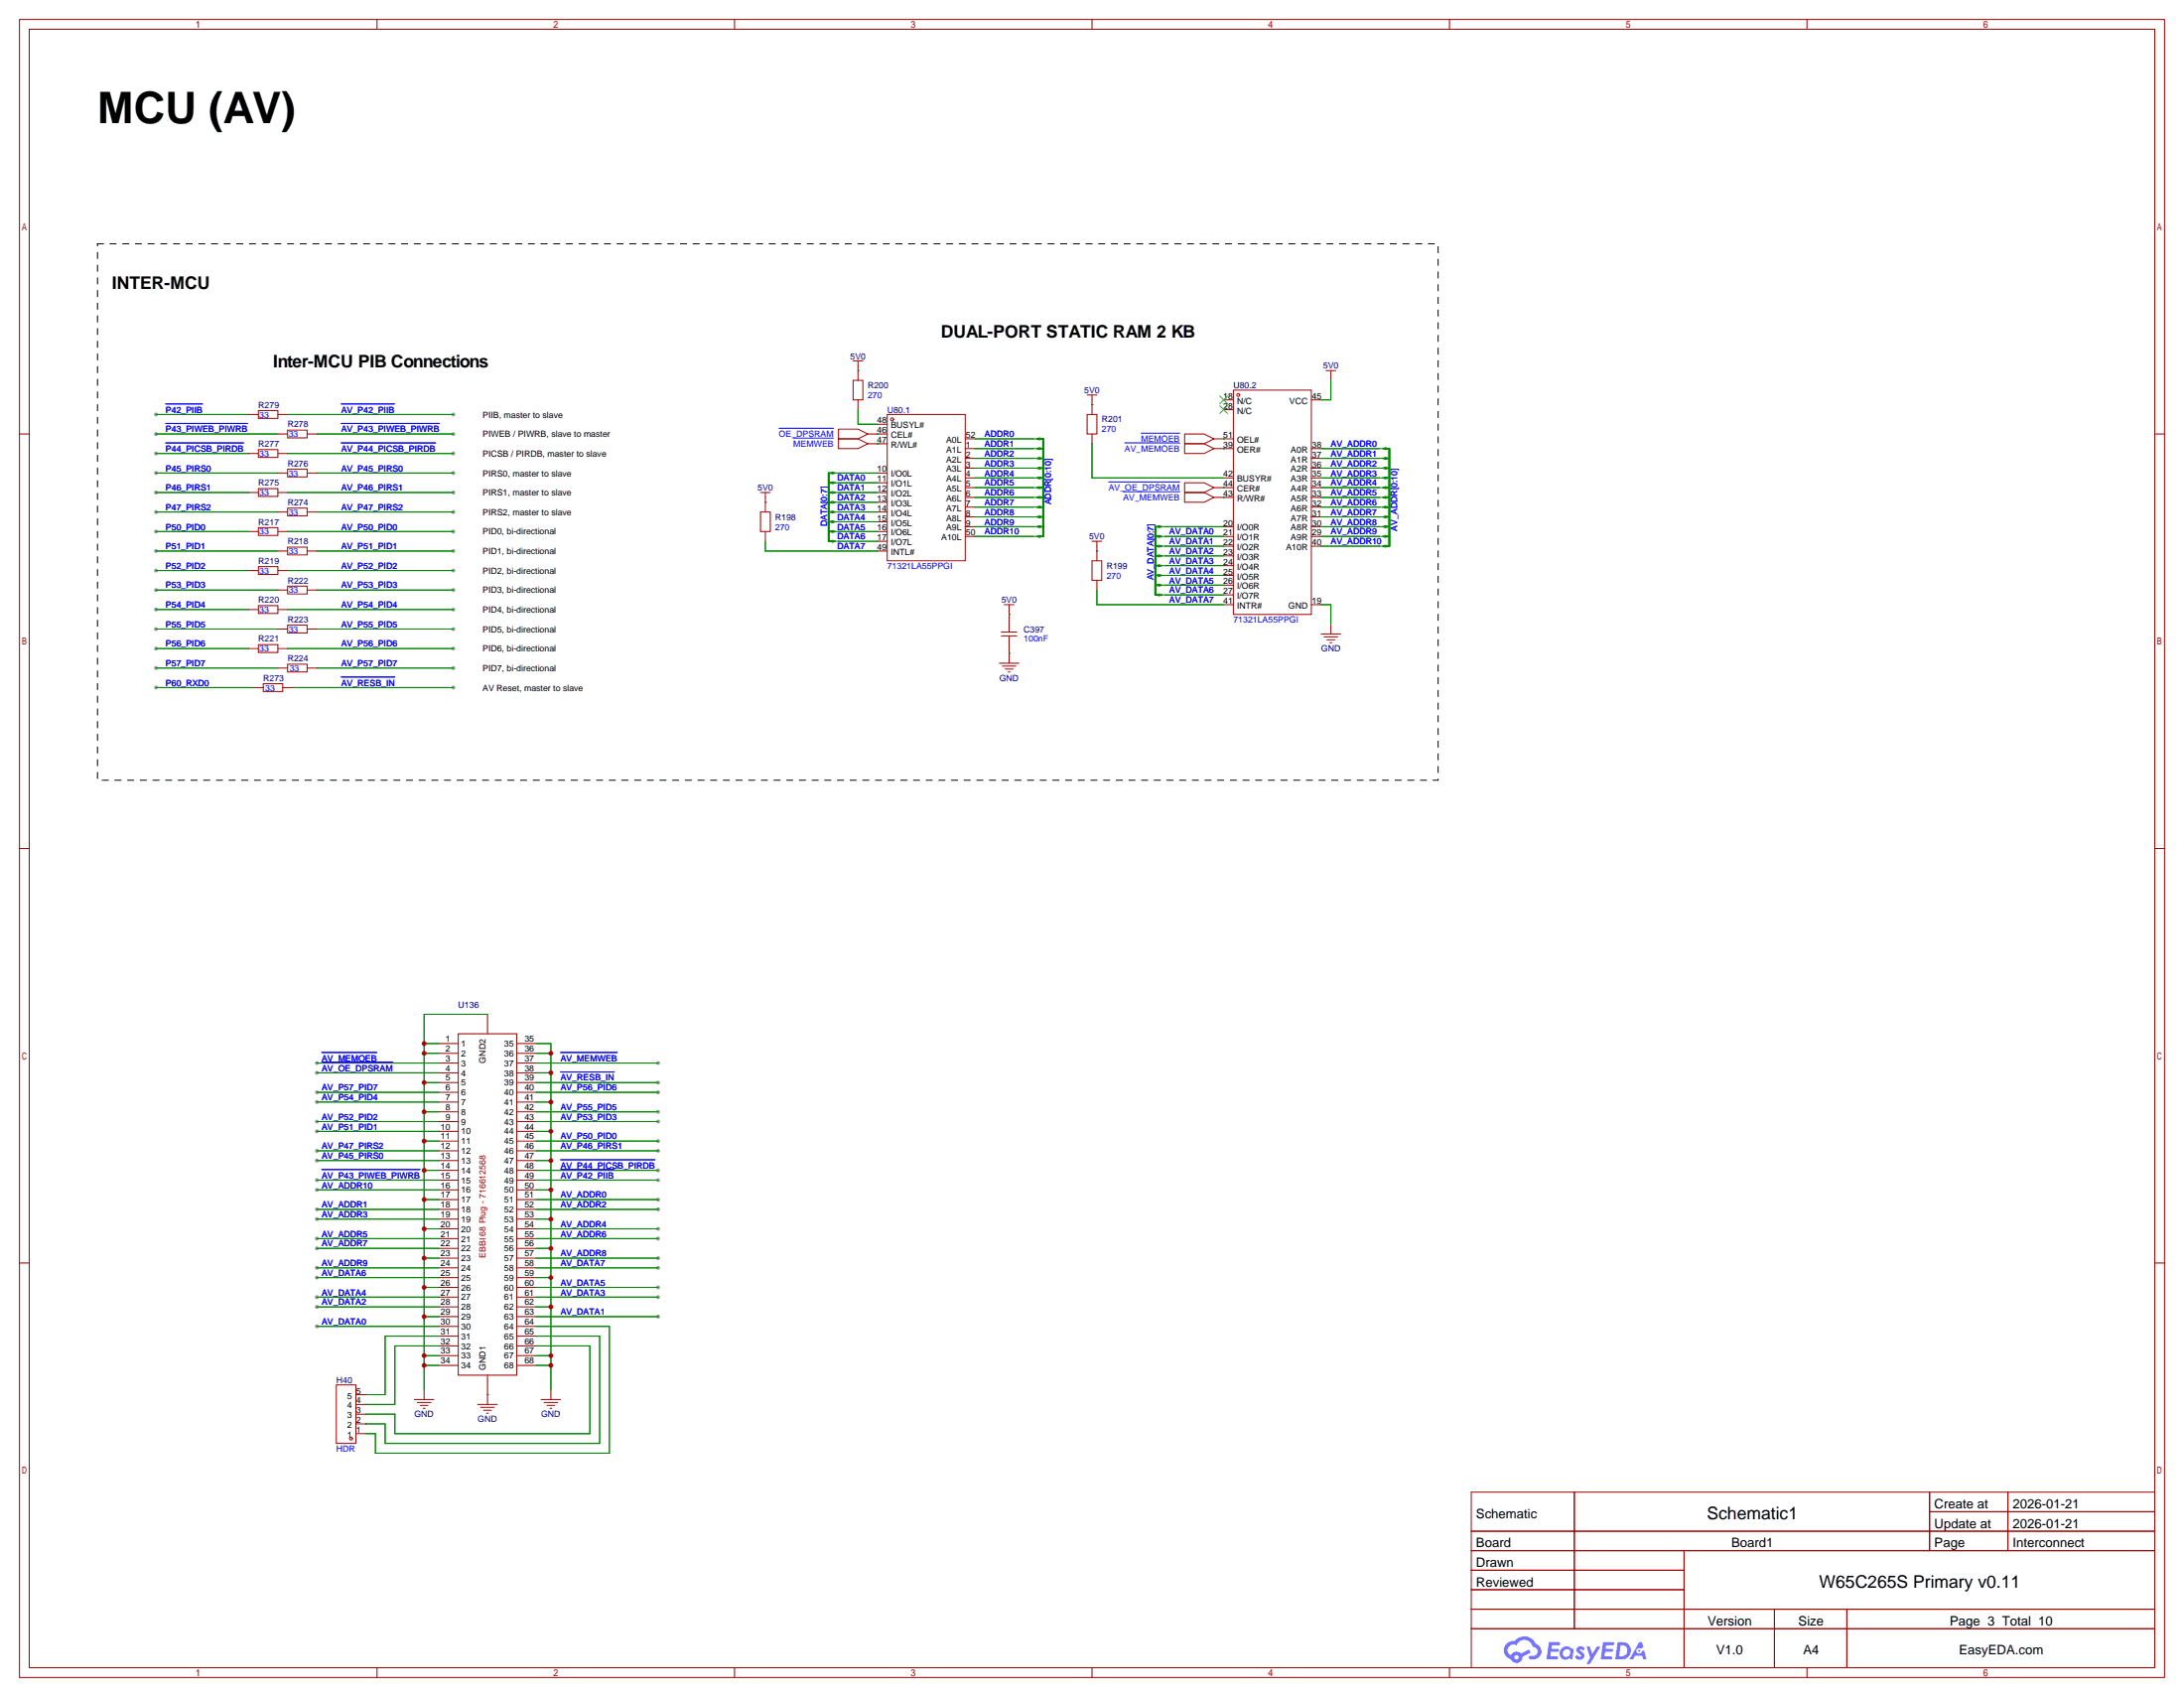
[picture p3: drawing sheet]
<svg xmlns="http://www.w3.org/2000/svg" width="569mm" height="442mm" viewBox="0 0 569 442" stroke-linecap="round" stroke-linejoin="round" font-family="sans-serif">
<g fill="#999">
<circle cx="40.6" cy="113" r=".51"/>
<circle cx="118.1" cy="113" r=".51"/>
<circle cx="118.1" cy="118.1" r=".51"/>
<circle cx="40.6" cy="123.2" r=".51"/>
<circle cx="118.1" cy="123.2" r=".51"/>
<circle cx="118.1" cy="128.3" r=".51"/>
<circle cx="40.6" cy="133.4" r=".51"/>
<circle cx="118.1" cy="133.4" r=".51"/>
<circle cx="118.1" cy="138.4" r=".51"/>
<circle cx="118.1" cy="143.5" r=".51"/>
<circle cx="118.1" cy="148.6" r=".51"/>
<circle cx="118.1" cy="153.7" r=".51"/>
<circle cx="118.1" cy="158.8" r=".51"/>
<circle cx="118.1" cy="163.8" r=".51"/>
<circle cx="118.1" cy="168.9" r=".51"/>
<circle cx="118.1" cy="174" r=".51"/>
<circle cx="40.6" cy="138.4" r=".51"/>
<circle cx="40.6" cy="143.5" r=".51"/>
<circle cx="40.6" cy="148.6" r=".51"/>
<circle cx="40.6" cy="153.7" r=".51"/>
<circle cx="40.6" cy="158.8" r=".51"/>
<circle cx="40.6" cy="163.8" r=".51"/>
<circle cx="40.6" cy="168.9" r=".51"/>
<circle cx="40.6" cy="174" r=".51"/>
<circle cx="40.6" cy="128.3" r=".51"/>
<circle cx="40.6" cy="118.1" r=".51"/>
<circle cx="118.1" cy="108" r=".51"/>
<circle cx="40.6" cy="108" r=".51"/>
<circle cx="118.1" cy="179.1" r=".51"/>
<circle cx="40.6" cy="179.1" r=".51"/>
<circle cx="82.5" cy="276.9" r=".51"/>
<circle cx="82.5" cy="330.2" r=".51"/>
<circle cx="171.4" cy="327.7" r=".51"/>
<circle cx="82.5" cy="325.1" r=".51"/>
<circle cx="171.4" cy="322.6" r=".51"/>
<circle cx="82.5" cy="322.6" r=".51"/>
<circle cx="171.4" cy="320" r=".51"/>
<circle cx="82.5" cy="317.5" r=".51"/>
<circle cx="171.4" cy="315" r=".51"/>
<circle cx="82.5" cy="315" r=".51"/>
<circle cx="171.4" cy="312.4" r=".51"/>
<circle cx="82.5" cy="309.9" r=".51"/>
<circle cx="82.5" cy="345.4" r=".51"/>
<circle cx="171.4" cy="342.9" r=".51"/>
<circle cx="82.5" cy="340.4" r=".51"/>
<circle cx="171.4" cy="337.8" r=".51"/>
<circle cx="82.5" cy="337.8" r=".51"/>
<circle cx="171.4" cy="335.3" r=".51"/>
<circle cx="82.5" cy="332.7" r=".51"/>
<circle cx="171.4" cy="330.2" r=".51"/>
<circle cx="171.4" cy="276.9" r=".51"/>
<circle cx="82.5" cy="279.4" r=".51"/>
<circle cx="171.4" cy="281.9" r=".51"/>
<circle cx="82.5" cy="284.5" r=".51"/>
<circle cx="171.4" cy="284.5" r=".51"/>
<circle cx="82.5" cy="287" r=".51"/>
<circle cx="171.4" cy="289.6" r=".51"/>
<circle cx="82.5" cy="292.1" r=".51"/>
<circle cx="171.4" cy="292.1" r=".51"/>
<circle cx="82.5" cy="294.6" r=".51"/>
<circle cx="171.4" cy="297.2" r=".51"/>
<circle cx="82.5" cy="299.7" r=".51"/>
<circle cx="171.4" cy="299.7" r=".51"/>
<circle cx="82.5" cy="302.3" r=".51"/>
<circle cx="171.4" cy="304.8" r=".51"/>
<circle cx="82.5" cy="307.3" r=".51"/>
<circle cx="171.4" cy="307.3" r=".51"/>
</g>
<g fill="none" stroke="#a10000" stroke-width=".26">
<path d="M5.1 5.1h558.8v431.8h-558.8zM7.6 7.6h553.7v426.7h-553.7zM98.2 5.1v2.5M191.3 5.1v2.5M284.5 5.1v2.5M377.6 5.1v2.5M470.7 5.1v2.5M5.1 113h2.5M561.3 113h2.6M5.1 221h2.5M561.3 221h2.6M5.1 328.9h2.5"/>
<path d="M561.3 328.9h2.6M383.3 388.6h178v45.7h-178zM383.3 398.8h178M410.1 388.6v35.6M502.7 388.6v15.3M502.7 393.7h58.6M523.1 388.6v15.3M383.3 403.9h178M383.3 408.9h55.4M383.3 419.1h178M383.3 414h55.4M438.7 403.9v30.4"/>
<path d="M462.3 419.1v15.2M481.1 419.1v15.2M98.2 434.3v2.6M191.3 434.3v2.6M284.5 434.3v2.6M377.6 434.3v2.6M383.3 424.2h178M470.7 434.3v2.6"/>
</g>
<g fill="#5487ff">
<path d="M411 429a1.3 1.3 0 0 1 1.9 .3l-.4 .6a.47 .47 0 0 0-.4-.4 .47 .47 0 0 0-.5 .3l.1 .1a1.28 1.28 0 0 1 .7 2 1.53 1.53 0 0 1-2.1-.3l.5-.6 .8 .5a.31 .31 0 0 0 .3-.3 .31 .31 0 0 0-.3-.3 1.12 1.12 0 0 1-.6-1.9z"/>
<path d="M413.3 428.8h.8l.7 2 1.2-2h.9l-2.7 4.6h-.9l1-1.7z"/>
<path d="M403.5 427.7h2.3a.46 .46 0 0 1 .5 .1 .46 .46 0 0 1 .1 .5l-.4 .2h-1.7l-.1 .9h1.6l.3 .2a.4 .4 0 0 1-.4 .6h-1.7l-.1 1.2h1.6a.39 .39 0 0 1 .4 .4 .39 .39 0 0 1-.4 .4h-2.6z"/>
<path d="M417.6 427.7h2.5a.4 .4 0 0 1 .5 .4 .4 .4 0 0 1-.4 .4h-1.8l-.1 .9h1.6l.3 .2a.4 .4 0 0 1-.4 .6h-1.6l-.2 1.2h1.6a.39 .39 0 0 1 .4 .4 .39 .39 0 0 1-.4 .4h-2.6z"/>
<path d="M427 427.7h.8l.3 1.3-.6 .4a.75 .75 0 0 0-1.1 .3 .75 .75 0 0 0 .4 1 .75 .75 0 0 0 1-.7l.5-.2 .6 2.3h-.8l-.3-.9h-1.8l-.5 .9h-1z"/>
<path d="M421.4 427.7l-.6 4.5h1.4a2.27 2.27 0 0 0 2.7-2.3 2.27 2.27 0 0 0-2.7-2.2zM422.2 428.5a1.5 1.5 0 0 1 1.8 1.5 1.5 1.5 0 0 1-1.9 1.4h-.3z"/>
<path d="M406.8 429.3a1.6 1.6 0 0 0-.3 2.3 1.6 1.6 0 0 0 2.3 .2l.8 .4 .3-2.5-.1-.3h-.5a1.58 1.58 0 0 0-2.5-.1zM407.4 429.8a.99 .99 0 0 1 1.7 .6 .99 .99 0 0 1-1.4 1.1 .98 .98 0 0 1-.3-1.7z"/>
<path d="M392.5 428.1a2.37 2.37 0 0 0 1.1 4 1.54 1.54 0 0 0 1.8 1 1.54 1.54 0 0 0 1.2-1.6l2.2-1.1-.5-.8-2.1 1a1.57 1.57 0 0 0-2.6 .5 1.5 1.5 0 0 1-.7-2.1 1.5 1.5 0 0 1 2.2-.5 2.27 2.27 0 0 1 2.3-1.4 2.27 2.27 0 0 1 2 1.8 1.16 1.16 0 0 1 1.2 1.1 1.16 1.16 0 0 1-1.1 1.2h-.7a.47 .47 0 0 0-.6 .4 .47 .47 0 0 0 .5 .6 2.14 2.14 0 0 0 2.7-1.4 2.14 2.14 0 0 0-1.3-2.7 3.2 3.2 0 0 0-5.5-.7l-1.1 .1zM394.5 431.6a.6 .6 0 0 1 1.2 0 .6 .6 0 0 1-1.2 0z"/>
<circle cx="427" cy="429.9" r=".28"/>
</g>
<g fill="none" stroke="#a10000" stroke-width=".26">
<path d="M222.2 99.1h2.6v5h-2.6zM222.2 94h2.6M223.5 94v5.1M345.4 96.5h2.6M346.7 96.5v2.6M64.8 118.1h2.5M64.8 108h2.5M67.3 117.1h5.1v2h-5.1zM67.3 106.9h5.1v2.1h-5.1zM72.4 113h2.5M72.4 118.1h2.5M72.4 108h2.5"/>
<path d="M74.9 112h5.1v2h-5.1zM80 113h2.5M218.4 114.3h5.1l2.6 1.3-2.6 1.2h-5.1zM218.4 111.8h5.1l2.6 1.2-2.6 1.3h-5.1zM223.5 104.1v2.6M226.1 113h5M226.1 115.6h5M228.6 110.5h2.5M231.1 108h20.4v38.1h-20.4zM251.5 119.4h2.5M251.5 116.8h2.5M251.5 114.3h2.5"/>
<path d="M283.2 108h2.6v5h-2.6zM283.2 102.9h2.6M284.5 102.9v5.1M284.5 113v2.6M308.6 115.6h5.1l2.5 1.2-2.5 1.3h-5.1zM308.6 113h5.1l2.5 1.3-2.5 1.3h-5.1zM316.2 116.8h5.1M316.2 114.3h5.1M318.8 104.1h2.5M318.8 106.7h2.5M321.3 101.6h20.3v58.4h-20.3zM341.6 119.4h2.6"/>
<path d="M341.6 116.8h2.6M341.6 104.1h2.6M64.8 128.3h2.5M64.8 138.4h2.5M67.3 137.4h5.1v2h-5.1zM67.3 127.3h5.1v2h-5.1zM72.4 123.2h2.5M72.4 128.3h2.5M72.4 133.4h2.5M72.4 138.4h2.5M74.9 132.3h5.1v2.1h-5.1zM74.9 122.2h5.1v2h-5.1z"/>
<path d="M80 123.2h2.5M80 133.4h2.5M198.1 133.4h2.6v5h-2.6zM198.1 128.3h2.6M199.4 128.3v5.1M199.4 138.4v2.6M228.6 123.2h2.5M228.6 125.7h2.5M228.6 128.3h2.5M228.6 130.8h2.5M228.6 133.4h2.5M228.6 135.9h2.5"/>
<path d="M228.6 138.4h2.5M251.5 139.7h2.5M251.5 137.2h2.5M251.5 134.6h2.5M251.5 132.1h2.5M251.5 129.5h2.5M251.5 127h2.5M251.5 124.5h2.5M251.5 121.9h2.5M308.6 128.3h5.1l2.5 1.2-2.5 1.3h-5.1zM308.6 125.7h5.1l2.5 1.3-2.5 1.3h-5.1zM316.2 129.5h5.1"/>
<path d="M316.2 127h5.1M318.8 139.7h2.5M318.8 137.2h2.5M318.8 124.5h2.5M341.6 139.7h2.6M341.6 137.2h2.6M341.6 134.6h2.6M341.6 132.1h2.6M341.6 129.5h2.6M341.6 127h2.6M341.6 124.5h2.6M341.6 121.9h2.6"/>
<path d="M64.8 148.6h2.5M64.8 158.8h2.5M67.3 147.6h5.1v2h-5.1zM67.3 157.7h5.1v2.1h-5.1zM72.4 143.5h2.5M72.4 148.6h2.5M72.4 158.8h2.5M72.4 153.7h2.5M74.9 142.5h5.1v2h-5.1zM74.9 152.7h5.1v2h-5.1zM80 143.5h2.5M80 153.7h2.5"/>
<path d="M228.6 141h2.5M228.6 143.5h2.5M261.6 157.5h2.6M262.9 157.5v7.1M284.5 146.1h2.5v5h-2.5zM284.5 141h2.5M285.8 141v5.1M285.8 151.1v2.6M318.8 142.2h2.5M318.8 144.8h2.5M318.8 147.3h2.5M318.8 149.9h2.5"/>
<path d="M318.8 152.4h2.5M318.8 154.9h2.5M318.8 157.5h2.5M341.6 142.2h2.6M341.6 157.5h2.6M64.8 168.9h2.5M66 179.1h2.6M67.3 167.9h5.1v2h-5.1zM68.6 178.1h5.1v2h-5.1zM72.4 168.9h2.5M72.4 163.8h2.5M72.4 174h2.5"/>
<path d="M73.7 179.1h2.5M74.9 162.8h5.1v2h-5.1zM74.9 173h5.1v2h-5.1zM80 163.8h2.5M80 174h2.5M260.3 172.7h5.1M260.9 165.6h4M260.9 164.6h4M261.1 173.5h3.6M261.9 174.2h2M262.6 175h.5M262.9 165.6v7.1"/>
<path d="M344.2 165.1h5M344.9 165.9h3.6M345.7 166.6h2M346.5 167.4h.5M346.7 162.6v2.5M114.3 271.8h5.1M114.3 274.3h5.1M114.3 276.9h5.1M114.3 279.4h5.1M119.4 269.2h15.2v88.9h-15.2zM127 264.2v5M134.6 271.8h5.1"/>
<path d="M134.6 274.3h5.1M134.6 276.9h5.1M134.6 279.4h5.1M114.3 281.9h5.1M114.3 284.5h5.1M114.3 287h5.1M114.3 289.6h5.1M114.3 292.1h5.1M114.3 294.6h5.1M114.3 297.2h5.1M114.3 299.7h5.1M134.6 281.9h5.1"/>
<path d="M134.6 284.5h5.1M134.6 287h5.1M134.6 289.6h5.1M134.6 292.1h5.1M134.6 294.6h5.1M134.6 297.2h5.1M134.6 299.7h5.1M114.3 302.3h5.1M114.3 304.8h5.1M114.3 307.3h5.1M114.3 309.9h5.1M114.3 312.4h5.1"/>
<path d="M114.3 315h5.1M114.3 317.5h5.1M134.6 302.3h5.1M134.6 304.8h5.1M134.6 307.3h5.1M134.6 309.9h5.1M134.6 312.4h5.1M134.6 315h5.1M134.6 317.5h5.1M114.3 320h5.1M114.3 322.6h5.1M114.3 325.1h5.1"/>
<path d="M114.3 327.7h5.1M114.3 330.2h5.1M114.3 332.7h5.1M114.3 335.3h5.1M114.3 337.8h5.1M134.6 320h5.1M134.6 322.6h5.1M134.6 325.1h5.1M134.6 327.7h5.1M134.6 330.2h5.1M134.6 332.7h5.1M134.6 335.3h5.1"/>
<path d="M134.6 337.8h5.1M114.3 340.4h5.1M114.3 342.9h5.1M114.3 345.4h5.1M114.3 348h5.1M114.3 350.5h5.1M114.3 353.1h5.1M114.3 355.6h5.1M127 358.1v7.7M134.6 340.4h5.1M134.6 342.9h5.1M134.6 345.4h5.1"/>
<path d="M134.6 348h5.1M134.6 350.5h5.1M134.6 353.1h5.1M134.6 355.6h5.1M87.6 360.7h5.1v15.2h-5.1zM92.7 365.8h2.5M92.7 373.4h2.5M92.7 370.8h2.5M92.7 368.3h2.5M92.7 363.2h2.5M107.9 364.5h5.1M108.7 365.3h3.6"/>
<path d="M109.5 366h2M110.2 366.8h.5M110.5 362v2.5M124.5 365.8h5M125.2 366.5h3.6M126 367.3h2M126.7 368h.6M141 364.5h5M141.7 365.3h3.6M142.5 366h2M143.3 366.8h.5M143.5 362v2.5"/>
<circle cx="232.4" cy="109.2" r=".38"/>
<circle cx="322.6" cy="102.9" r=".38"/>
<circle cx="91.4" cy="374.7" r=".38"/>
</g>
<path d="M317.8 103.1l2 2.1M317.8 105.7l2 2M319.8 103.1l-2 2.1M319.8 105.7l-2 2" fill="none" stroke="#3c3" stroke-width=".26"/>
<path d="M25.4 63.5h349.2v139.7h-349.2z" fill="none" stroke="#000" stroke-width=".26" stroke-dasharray="1.5 1.8"/>
<path d="M271.8 114.3v25.4M361.9 116.8v25.4M215.9 123.2v17.8M301 137.2v17.7" fill="none" stroke="#008700" stroke-width=".51"/>
<g fill="none" stroke="#008700" stroke-width=".26">
<path d="M223.5 96.5h.1M346.7 99.1v5h-2.5M40.6 113h31.8M40.6 118.1h24.2M40.6 108h24.2M74.9 118.1h43.2M74.9 108h43.2M82.5 113h35.6M223.5 106.7v3.8h5.1M228.6 115.6h.1M228.6 113h.1M254 116.8h16"/>
<path d="M254 119.4h16M254 114.3h16M284.5 105.4h.1M284.5 115.6v8.9h34.3M318.8 116.8h.1M318.8 114.3h.1M344.2 116.8h16M344.2 119.4h16M40.6 123.2h31.8M40.6 128.3h24.2M40.6 133.4h31.8M40.6 138.4h24.2"/>
<path d="M74.9 128.3h43.2M74.9 138.4h43.2M82.5 123.2h35.6M82.5 133.4h35.6M199.4 130.8h.1M217.7 123.2h10.9M217.7 125.7h10.9M217.7 128.3h10.9M217.7 130.8h10.9M217.7 133.4h10.9M217.7 135.9h10.9M217.7 138.4h10.9"/>
<path d="M254 121.9h16M254 124.5h16M254 127h16M254 129.5h16M254 132.1h16M254 134.6h16M254 137.2h16M254 139.7h16M302.8 137.2h16M302.8 139.7h16M318.8 129.5h.1M318.8 127h.1"/>
<path d="M344.2 121.9h16M344.2 124.5h16M344.2 127h16M344.2 129.5h16M344.2 132.1h16M344.2 134.6h16M344.2 137.2h16M344.2 139.7h16M40.6 143.5h31.8M40.6 148.6h24.2M40.6 153.7h31.8M40.6 158.8h24.2"/>
<path d="M74.9 148.6h43.2M74.9 158.8h43.2M82.5 143.5h35.6M82.5 153.7h35.6M199.4 141v2.5h29.2M217.7 141h10.9M285.8 143.5h.1M285.8 153.7v3.8h33M302.8 142.2h16M302.8 144.8h16M302.8 147.3h16M302.8 149.9h16"/>
<path d="M302.8 152.4h16M302.8 154.9h16M344.2 142.2h16M344.2 157.5h2.5v5.1M40.6 163.8h31.8M40.6 168.9h24.2M40.6 174h31.8M40.6 179.1h25.4M74.9 168.9h43.2M76.2 179.1h41.9M82.5 163.8h35.6M82.5 174h35.6"/>
<path d="M262.9 160h.1M262.9 170.2h.1M82.5 276.9h31.8M82.5 279.4h31.8M110.5 271.8h3.8M110.5 274.3h3.8M127 264.2h-16.5v97.8M139.7 271.8h3.8v90.2M139.7 274.3h3.8M139.7 276.9h31.7M139.7 279.4h3.8M82.5 284.5h31.8"/>
<path d="M82.5 287h31.8M82.5 292.1h31.8M82.5 294.6h31.8M82.5 299.7h31.8M110.5 281.9h3.8M110.5 289.6h3.8M110.5 297.2h3.8M139.7 281.9h31.7M139.7 289.6h31.7M139.7 297.2h31.7M139.7 284.5h31.7M139.7 287h3.8"/>
<path d="M139.7 292.1h31.7M139.7 294.6h3.8M139.7 299.7h31.7M82.5 317.5h31.8M82.5 315h31.8M82.5 309.9h31.8M82.5 302.3h31.8M82.5 307.3h31.8M110.5 304.8h3.8M110.5 312.4h3.8M139.7 304.8h31.7M139.7 312.4h31.7"/>
<path d="M139.7 317.5h3.8M139.7 315h31.7M139.7 309.9h3.8M139.7 302.3h3.8M139.7 307.3h31.7M82.5 330.2h31.8M82.5 325.1h31.8M82.5 322.6h31.8M82.5 337.8h31.8M82.5 332.7h31.8M110.5 320h3.8M110.5 327.7h3.8"/>
<path d="M110.5 335.3h3.8M139.7 320h31.7M139.7 327.7h31.7M139.7 335.3h31.7M139.7 330.2h31.7M139.7 325.1h3.8M139.7 322.6h31.7M139.7 337.8h31.7M139.7 332.7h3.8M82.5 345.4h31.8M82.5 340.4h31.8M110.5 342.9h3.8"/>
<path d="M110.5 353.1h3.8M110.5 355.6h3.8M114.3 348h-14v15.2h-5.1M114.3 350.5h-11.4v15.3h-7.7M139.7 342.9h31.7M139.7 353.1h3.8M139.7 355.6h3.8M139.7 345.4h19v33.1h-60.9v-5.1h-2.6M139.7 340.4h3.8M139.7 348h16.5v27.9h-55.9v-5.1h-5.1M139.7 350.5h14v22.9h-50.8v-5.1h-7.7M127 363.2h.1"/>
</g>
<g fill="#008700" stroke="#008700" stroke-width=".26">
<path d="M360.2 116.8l.7-.2 1 .2-1 .3z"/>
<path d="M360.2 119.4l.7-.3 1 .3-1 .2z"/>
<path d="M360.2 121.9l.7-.2 1 .2-1 .3z"/>
<path d="M360.2 124.5l.7-.3 1 .3-1 .2z"/>
<path d="M360.2 127l.7-.3 1 .3-1 .3z"/>
<path d="M360.2 129.5l.7-.2 1 .2-1 .3z"/>
<path d="M360.2 132.1l.7-.3 1 .3-1 .2z"/>
<path d="M360.2 134.6l.7-.2 1 .2-1 .3z"/>
<path d="M360.2 137.2l.7-.3 1 .3-1 .2z"/>
<path d="M360.2 139.7l.7-.3 1 .3-1 .3z"/>
<path d="M360.2 142.2l.7-.2 1 .2-1 .3z"/>
<path d="M270 114.3l.8-.3 1 .3-1 .3z"/>
<path d="M270 116.8l.8-.2 1 .2-1 .3z"/>
<path d="M270 119.4l.8-.3 1 .3-1 .2z"/>
<path d="M270 121.9l.8-.2 1 .2-1 .3z"/>
<path d="M270 124.5l.8-.3 1 .3-1 .2z"/>
<path d="M270 127l.8-.3 1 .3-1 .3z"/>
<path d="M270 129.5l.8-.2 1 .2-1 .3z"/>
<path d="M270 132.1l.8-.3 1 .3-1 .2z"/>
<path d="M270 134.6l.8-.2 1 .2-1 .3z"/>
<path d="M270 137.2l.8-.3 1 .3-1 .2z"/>
<path d="M270 139.7l.8-.3 1 .3-1 .3z"/>
<path d="M215.9 123.2l1-.3 .8 .3-.8 .2z"/>
<path d="M215.9 125.7l1-.2 .8 .2-.8 .3z"/>
<path d="M215.9 128.3l1-.3 .8 .3-.8 .2z"/>
<path d="M215.9 130.8l1-.2 .8 .2-.8 .3z"/>
<path d="M215.9 133.4l1-.3 .8 .3-.8 .2z"/>
<path d="M215.9 135.9l1-.3 .8 .3-.8 .2z"/>
<path d="M215.9 138.4l1-.2 .8 .2-.8 .3z"/>
<path d="M215.9 141l1-.3 .8 .3-.8 .2z"/>
<path d="M301 137.2l1-.3 .8 .3-.8 .2z"/>
<path d="M301 139.7l1-.3 .8 .3-.8 .3z"/>
<path d="M301 142.2l1-.2 .8 .2-.8 .3z"/>
<path d="M301 144.8l1-.3 .8 .3-.8 .2z"/>
<path d="M301 147.3l1-.2 .8 .2-.8 .3z"/>
<path d="M301 149.9l1-.3 .8 .3-.8 .2z"/>
<path d="M301 152.4l1-.3 .8 .3-.8 .3z"/>
<path d="M301 154.9l1-.2 .8 .2-.8 .3z"/>
</g>
<g fill="none" stroke="#00f" stroke-width=".26">
<path d="M43.2 115.4h20.3M43.2 110.3h21.3M43.2 105.2h9.6M88.9 115.4h24.6M88.9 110.3h25.6M88.9 105.2h13.9M202.9 111.6h14.3M206.7 114.1h10.5M293 115.4h14.3M297.3 112.8h10M288.8 125.5h18.5M292.6 128.1h14.7"/>
<path d="M88.9 176.3h14M83.8 274.1h14.4M83.8 276.7h18.5M146 274.1h14.8M146 279.2h14M83.8 304.6h25.6M146 302.1h24.6M146 304.6h13.9"/>
</g>
<g fill="#c00">
<circle cx="110.5" cy="271.8" r=".63"/>
<circle cx="110.5" cy="274.3" r=".63"/>
<circle cx="110.5" cy="281.9" r=".63"/>
<circle cx="110.5" cy="289.6" r=".63"/>
<circle cx="110.5" cy="297.2" r=".63"/>
<circle cx="110.5" cy="304.8" r=".63"/>
<circle cx="110.5" cy="312.4" r=".63"/>
<circle cx="110.5" cy="320" r=".63"/>
<circle cx="110.5" cy="327.7" r=".63"/>
<circle cx="110.5" cy="335.3" r=".63"/>
<circle cx="110.5" cy="342.9" r=".63"/>
<circle cx="110.5" cy="353.1" r=".63"/>
<circle cx="110.5" cy="355.6" r=".63"/>
<circle cx="143.5" cy="355.6" r=".63"/>
<circle cx="143.5" cy="353.1" r=".63"/>
<circle cx="143.5" cy="340.4" r=".63"/>
<circle cx="143.5" cy="332.7" r=".63"/>
<circle cx="143.5" cy="325.1" r=".63"/>
<circle cx="143.5" cy="317.5" r=".63"/>
<circle cx="143.5" cy="309.9" r=".63"/>
<circle cx="143.5" cy="302.3" r=".63"/>
<circle cx="143.5" cy="294.6" r=".63"/>
<circle cx="143.5" cy="287" r=".63"/>
<circle cx="143.5" cy="279.4" r=".63"/>
<circle cx="143.5" cy="274.3" r=".63"/>
</g>
<text font-size="11.3" x="25.4" y="32">MCU (AV)</text>
<g font-size="4.5">
<text x="29.2" y="75.3">INTER-MCU</text>
<text x="245.1" y="88">DUAL-PORT STATIC RAM 2 KB</text>
<text x="71.1" y="95.6">Inter-MCU PIB Connections</text>
<text x="444.7" y="395.7">Schematic1</text>
<text x="473.9" y="413.5">W65C265S Primary v0.11</text>
</g>
<g font-size="3.4">
<text x="384.6" y="395.4">Schematic</text>
<text x="504" y="392.8">Create at</text>
<text x="524.4" y="392.8">2026-01-21</text>
<text x="504" y="397.9">Update at</text>
<text x="524.4" y="397.9">2026-01-21</text>
<text x="384.6" y="403">Board</text>
<text x="451.1" y="403">Board1</text>
<text x="504" y="403">Page</text>
<text x="524.4" y="403">Interconnect</text>
<text x="384.6" y="408.1">Drawn</text>
<text x="384.6" y="413.1">Reviewed</text>
<text x="444.9" y="423.3">Version</text>
<text x="468.5" y="423.3">Size</text>
<text x="507.9" y="423.3">Page 3 Total 10</text>
<text x="447.1" y="430.9">V1.0</text>
<text x="469.7" y="430.9">A4</text>
<text x="510.4" y="430.9">EasyEDA.com</text>
</g>
<g font-size="2.3" fill="#000080">
<text x="221.5" y="93.5">5V0</text>
<text x="226.1" y="101.1">R200</text>
<text x="321.3" y="101.1">U80.2</text>
<text x="344.7" y="96.1">5V0</text>
<text x="67.3" y="106.2">R279</text>
<text x="231.1" y="107.5">U80.1</text>
<text x="282.5" y="102.4">5V0</text>
<text x="74.9" y="111.3">R278</text>
<text x="287" y="110">R201</text>
<text x="67.3" y="116.4">R277</text>
<text x="74.9" y="121.5">R276</text>
<text x="67.3" y="126.5">R275</text>
<text x="74.9" y="131.6">R274</text>
<text x="197.4" y="127.8">5V0</text>
<text x="67.3" y="136.7">R217</text>
<text x="201.9" y="135.4">R198</text>
<text x="74.9" y="141.8">R218</text>
<text x="283.7" y="140.5">5V0</text>
<text x="67.3" y="146.9">R219</text>
<text x="288.3" y="148.1">R199</text>
<text x="74.9" y="151.9">R222</text>
<text x="67.3" y="157">R220</text>
<text x="260.9" y="157">5V0</text>
<text x="67.3" y="167.2">R221</text>
<text x="74.9" y="162.1">R223</text>
<text x="266.7" y="164.6">C397</text>
<text x="74.9" y="172.3">R224</text>
<text x="344.2" y="169.7">GND</text>
<text x="68.6" y="177.3">R273</text>
<text x="260.4" y="177.3">GND</text>
<text x="119.4" y="262.4">U136</text>
<text x="87.6" y="360.2">H40</text>
<text x="108" y="369.1">GND</text>
<text x="124.5" y="370.4">GND</text>
<text x="141" y="369.1">GND</text>
</g>
<g font-size="2.3" fill="#00f">
<text x="43.2" y="107.5">P42_PIIB</text>
<text x="88.9" y="107.5">AV_P42_PIIB</text>
<text x="226.1" y="103.7">270</text>
<text x="43.2" y="112.6">P43_PIWEB_PIWRB</text>
<text x="67.6" y="108.8">33</text>
<text x="75.2" y="113.8">33</text>
<text x="88.9" y="112.6">AV_P43_PIWEB_PIWRB</text>
<text x="202.9" y="113.8">OE_DPSRAM</text>
<text x="256.5" y="113.8">ADDR0</text>
<text x="287" y="112.6">270</text>
<text x="43.2" y="117.7">P44_PICSB_PIRDB</text>
<text x="67.6" y="118.9">33</text>
<text x="88.9" y="117.7">AV_P44_PICSB_PIRDB</text>
<text x="206.7" y="116.4">MEMWEB</text>
<text x="256.5" y="116.4">ADDR1</text>
<text x="256.5" y="118.9">ADDR2</text>
<text x="293" y="117.7">AV_MEMOEB</text>
<text x="297.3" y="115.1">MEMOEB</text>
<text x="346.7" y="116.4">AV_ADDR0</text>
<text x="346.7" y="118.9">AV_ADDR1</text>
<text x="43.2" y="122.7">P45_PIRS0</text>
<text x="75.2" y="124">33</text>
<text x="88.9" y="122.7">AV_P45_PIRS0</text>
<text x="218.1" y="125.3">DATA0</text>
<text x="256.5" y="121.5">ADDR3</text>
<text x="256.5" y="124">ADDR4</text>
<text x="346.7" y="121.5">AV_ADDR2</text>
<text x="346.7" y="124">AV_ADDR3</text>
<text x="43.2" y="127.8">P46_PIRS1</text>
<text x="67.6" y="129.1">33</text>
<text x="88.9" y="127.8">AV_P46_PIRS1</text>
<text x="218.1" y="127.8">DATA1</text>
<text x="218.1" y="130.4">DATA2</text>
<text x="256.5" y="126.5">ADDR5</text>
<text x="256.5" y="129.1">ADDR6</text>
<text x="256.5" y="131.6">ADDR7</text>
<text x="273.9" y="131.5" transform="rotate(-90 273.9 131.5)">ADDR[0:10]</text>
<text x="288.8" y="127.8">AV_OE_DPSRAM</text>
<text x="292.6" y="130.4">AV_MEMWEB</text>
<text x="346.7" y="126.5">AV_ADDR4</text>
<text x="346.7" y="129.1">AV_ADDR5</text>
<text x="346.7" y="131.6">AV_ADDR6</text>
<text x="43.2" y="132.9">P47_PIRS2</text>
<text x="43.2" y="138">P50_PID0</text>
<text x="75.2" y="134.2">33</text>
<text x="88.9" y="132.9">AV_P47_PIRS2</text>
<text x="88.9" y="138">AV_P50_PID0</text>
<text x="201.9" y="138">270</text>
<text x="215.4" y="137.2" transform="rotate(-90 215.4 137.2)">DATA[0:7]</text>
<text x="218.1" y="132.9">DATA3</text>
<text x="218.1" y="135.4">DATA4</text>
<text x="218.1" y="138">DATA5</text>
<text x="256.5" y="134.2">ADDR8</text>
<text x="256.5" y="136.7">ADDR9</text>
<text x="346.7" y="134.2">AV_ADDR7</text>
<text x="346.7" y="136.7">AV_ADDR8</text>
<text x="43.2" y="143.1">P51_PID1</text>
<text x="67.6" y="139.2">33</text>
<text x="88.9" y="143.1">AV_P51_PID1</text>
<text x="218.1" y="140.5">DATA6</text>
<text x="218.1" y="143.1">DATA7</text>
<text x="256.5" y="139.2">ADDR10</text>
<text x="304.6" y="139.2">AV_DATA0</text>
<text x="304.6" y="141.8">AV_DATA1</text>
<text x="346.7" y="139.2">AV_ADDR9</text>
<text x="346.7" y="141.8">AV_ADDR10</text>
<text x="364" y="138.3" transform="rotate(-90 364 138.3)">AV_ADDR[0:10]</text>
<text x="43.2" y="148.1">P52_PID2</text>
<text x="67.6" y="149.4">33</text>
<text x="75.2" y="144.3">33</text>
<text x="88.9" y="148.1">AV_P52_PID2</text>
<text x="231.1" y="148.1">71321LA55PPGI</text>
<text x="304.6" y="144.3">AV_DATA2</text>
<text x="304.6" y="146.9">AV_DATA3</text>
<text x="304.6" y="149.4">AV_DATA4</text>
<text x="43.2" y="153.2">P53_PID3</text>
<text x="75.2" y="154.5">33</text>
<text x="88.9" y="153.2">AV_P53_PID3</text>
<text x="288.3" y="150.7">270</text>
<text x="300.5" y="151.1" transform="rotate(-90 300.5 151.1)">AV_DATA[0:7]</text>
<text x="304.6" y="151.9">AV_DATA5</text>
<text x="304.6" y="154.5">AV_DATA6</text>
<text x="43.2" y="158.3">P54_PID4</text>
<text x="67.6" y="159.6">33</text>
<text x="88.9" y="158.3">AV_P54_PID4</text>
<text x="304.6" y="157">AV_DATA7</text>
<text x="43.2" y="163.4">P55_PID5</text>
<text x="75.2" y="164.6">33</text>
<text x="88.9" y="163.4">AV_P55_PID5</text>
<text x="266.7" y="167.2">100nF</text>
<text x="321.3" y="162.1">71321LA55PPGI</text>
<text x="43.2" y="168.5">P56_PID6</text>
<text x="43.2" y="173.5">P57_PID7</text>
<text x="67.6" y="169.7">33</text>
<text x="88.9" y="168.5">AV_P56_PID6</text>
<text x="88.9" y="173.5">AV_P57_PID7</text>
<text x="43.2" y="178.6">P60_RXD0</text>
<text x="69.1" y="179.9">33</text>
<text x="75.4" y="174.8">33</text>
<text x="88.9" y="178.6">AV_RESB_IN</text>
<text x="83.8" y="276.4">AV_MEMOEB</text>
<text x="83.8" y="278.9">AV_OE_DPSRAM</text>
<text x="146" y="276.4">AV_MEMWEB</text>
<text x="146" y="281.5">AV_RESB_IN</text>
<text x="83.8" y="284">AV_P57_PID7</text>
<text x="83.8" y="286.6">AV_P54_PID4</text>
<text x="146" y="284">AV_P56_PID6</text>
<text x="83.8" y="291.6">AV_P52_PID2</text>
<text x="146" y="289.1">AV_P55_PID5</text>
<text x="146" y="291.6">AV_P53_PID3</text>
<text x="83.8" y="294.2">AV_P51_PID1</text>
<text x="83.8" y="299.3">AV_P47_PIRS2</text>
<text x="146" y="296.7">AV_P50_PID0</text>
<text x="146" y="299.3">AV_P46_PIRS1</text>
<text x="83.8" y="301.8">AV_P45_PIRS0</text>
<text x="146" y="304.3">AV_P44_PICSB_PIRDB</text>
<text x="83.8" y="309.4">AV_ADDR10</text>
<text x="83.8" y="306.9">AV_P43_PIWEB_PIWRB</text>
<text x="146" y="312">AV_ADDR0</text>
<text x="146" y="306.9">AV_P42_PIIB</text>
<text x="83.8" y="317">AV_ADDR3</text>
<text x="83.8" y="314.5">AV_ADDR1</text>
<text x="146" y="314.5">AV_ADDR2</text>
<text x="83.8" y="322.1">AV_ADDR5</text>
<text x="146" y="322.1">AV_ADDR6</text>
<text x="146" y="319.6">AV_ADDR4</text>
<text x="83.8" y="329.7">AV_ADDR9</text>
<text x="83.8" y="324.7">AV_ADDR7</text>
<text x="146" y="327.2">AV_ADDR8</text>
<text x="146" y="329.7">AV_DATA7</text>
<text x="83.8" y="332.3">AV_DATA6</text>
<text x="146" y="334.8">AV_DATA5</text>
<text x="83.8" y="339.9">AV_DATA2</text>
<text x="83.8" y="337.4">AV_DATA4</text>
<text x="146" y="337.4">AV_DATA3</text>
<text x="83.8" y="345">AV_DATA0</text>
<text x="146" y="342.4">AV_DATA1</text>
<text x="87.6" y="378">HDR</text>
</g>
<g font-size="2.3">
<text x="318.7" y="103.9">18</text>
<text x="318.7" y="106.5">28</text>
<text x="322.2" y="105.2">N/C</text>
<text x="322.2" y="107.7">N/C</text>
<text x="335.9" y="105.2">VCC</text>
<text x="341.8" y="103.9">45</text>
<text x="125.7" y="113.8">PIWEB / PIWRB, slave to master</text>
<text x="125.7" y="108.8">PIIB, master to slave</text>
<text x="228.5" y="110.3">48</text>
<text x="228.5" y="112.8">46</text>
<text x="232.1" y="111.5">BUSYL#</text>
<text x="125.7" y="118.9">PICSB / PIRDB, master to slave</text>
<text x="228.5" y="115.3">47</text>
<text x="232.1" y="114.1">CEL#</text>
<text x="232.1" y="116.6">R/WL#</text>
<text x="246.5" y="117.9">A1L</text>
<text x="246.5" y="115.3">A0L</text>
<text x="251.6" y="119.2">2</text>
<text x="251.6" y="116.6">1</text>
<text x="251.6" y="114.1">52</text>
<text x="318.7" y="114.1">51</text>
<text x="318.7" y="116.6">39</text>
<text x="322.2" y="115.3">OEL#</text>
<text x="322.2" y="117.9">OER#</text>
<text x="336.3" y="117.9">A0R</text>
<text x="341.8" y="119.2">37</text>
<text x="341.8" y="116.6">38</text>
<text x="125.7" y="124">PIRS0, master to slave</text>
<text x="228.5" y="123">10</text>
<text x="228.5" y="125.5">11</text>
<text x="232.1" y="124.2">I/O0L</text>
<text x="246.5" y="125.5">A4L</text>
<text x="246.5" y="123">A3L</text>
<text x="246.5" y="120.4">A2L</text>
<text x="251.6" y="124.2">4</text>
<text x="251.6" y="121.7">3</text>
<text x="318.7" y="124.2">42</text>
<text x="322.2" y="125.5">BUSYR#</text>
<text x="336.3" y="125.5">A3R</text>
<text x="336.3" y="123">A2R</text>
<text x="336.3" y="120.4">A1R</text>
<text x="341.8" y="124.2">35</text>
<text x="341.8" y="121.7">36</text>
<text x="125.7" y="129.1">PIRS1, master to slave</text>
<text x="228.5" y="128">12</text>
<text x="228.5" y="130.6">13</text>
<text x="232.1" y="126.8">I/O1L</text>
<text x="232.1" y="129.3">I/O2L</text>
<text x="232.1" y="131.9">I/O3L</text>
<text x="246.5" y="130.6">A6L</text>
<text x="246.5" y="128">A5L</text>
<text x="251.6" y="131.9">7</text>
<text x="251.6" y="129.3">6</text>
<text x="251.6" y="126.8">5</text>
<text x="318.7" y="126.8">44</text>
<text x="318.7" y="129.3">43</text>
<text x="322.2" y="128">CER#</text>
<text x="322.2" y="130.6">R/WR#</text>
<text x="336.3" y="130.6">A5R</text>
<text x="336.3" y="128">A4R</text>
<text x="341.8" y="131.9">32</text>
<text x="341.8" y="129.3">33</text>
<text x="341.8" y="126.8">34</text>
<text x="125.7" y="134.2">PIRS2, master to slave</text>
<text x="228.5" y="133.1">14</text>
<text x="228.5" y="135.7">15</text>
<text x="232.1" y="134.4">I/O4L</text>
<text x="232.1" y="136.9">I/O5L</text>
<text x="246.5" y="135.7">A8L</text>
<text x="246.5" y="133.1">A7L</text>
<text x="251.6" y="136.9">9</text>
<text x="251.6" y="134.4">8</text>
<text x="318.7" y="136.9">20</text>
<text x="336.3" y="135.7">A7R</text>
<text x="336.3" y="133.1">A6R</text>
<text x="341.8" y="136.9">30</text>
<text x="341.8" y="134.4">31</text>
<text x="125.7" y="139.2">PID0, bi-directional</text>
<text x="228.5" y="138.2">16</text>
<text x="228.5" y="140.7">17</text>
<text x="228.5" y="143.3">49</text>
<text x="232.1" y="139.5">I/O6L</text>
<text x="232.1" y="142">I/O7L</text>
<text x="245.2" y="140.7">A10L</text>
<text x="246.5" y="138.2">A9L</text>
<text x="251.6" y="139.5">50</text>
<text x="318.7" y="139.5">21</text>
<text x="318.7" y="142">22</text>
<text x="322.2" y="138.2">I/O0R</text>
<text x="322.2" y="140.7">I/O1R</text>
<text x="322.2" y="143.3">I/O2R</text>
<text x="335" y="143.3">A10R</text>
<text x="336.3" y="140.7">A9R</text>
<text x="336.3" y="138.2">A8R</text>
<text x="341.8" y="142">40</text>
<text x="341.8" y="139.5">29</text>
<text x="125.7" y="144.3">PID1, bi-directional</text>
<text x="125.7" y="149.4">PID2, bi-directional</text>
<text x="232.1" y="144.6">INTL#</text>
<text x="318.7" y="144.6">23</text>
<text x="318.7" y="147.1">24</text>
<text x="318.7" y="149.6">25</text>
<text x="322.2" y="145.8">I/O3R</text>
<text x="322.2" y="148.4">I/O4R</text>
<text x="125.7" y="154.5">PID3, bi-directional</text>
<text x="318.7" y="152.2">26</text>
<text x="318.7" y="154.7">27</text>
<text x="322.2" y="150.9">I/O5R</text>
<text x="322.2" y="153.4">I/O6R</text>
<text x="322.2" y="156">I/O7R</text>
<text x="125.7" y="159.6">PID4, bi-directional</text>
<text x="318.7" y="157.3">41</text>
<text x="322.2" y="158.5">INTR#</text>
<text x="335.7" y="158.5">GND</text>
<text x="341.8" y="157.3">19</text>
<text x="125.7" y="164.6">PID5, bi-directional</text>
<text x="125.7" y="169.7">PID6, bi-directional</text>
<text x="125.7" y="174.8">PID7, bi-directional</text>
<text x="125.7" y="179.9">AV Reset, master to slave</text>
<text x="116.1" y="271.3">1</text>
<text x="116.1" y="273.9">2</text>
<text x="120.1" y="272.6">1</text>
<text x="120.1" y="275.1">2</text>
<text x="131.3" y="272.6">35</text>
<text x="131.3" y="275.1">36</text>
<text x="136.7" y="271.3">35</text>
<text x="136.7" y="273.9">36</text>
<text x="116.1" y="276.4">3</text>
<text x="116.1" y="278.9">4</text>
<text x="116.1" y="281.5">5</text>
<text x="120.1" y="277.7">3</text>
<text x="120.1" y="280.2">4</text>
<text x="126.5" y="276.9" transform="rotate(-90 126.5 276.9)">GND2</text>
<text x="131.3" y="277.7">37</text>
<text x="131.3" y="280.2">38</text>
<text x="136.7" y="276.4">37</text>
<text x="136.7" y="278.9">38</text>
<text x="136.7" y="281.5">39</text>
<text x="116.1" y="284">6</text>
<text x="116.1" y="286.6">7</text>
<text x="120.1" y="282.8">5</text>
<text x="120.1" y="285.3">6</text>
<text x="120.1" y="287.8">7</text>
<text x="131.3" y="282.8">39</text>
<text x="131.3" y="285.3">40</text>
<text x="131.3" y="287.8">41</text>
<text x="136.7" y="284">40</text>
<text x="136.7" y="286.6">41</text>
<text x="116.1" y="289.1">8</text>
<text x="116.1" y="291.6">9</text>
<text x="120.1" y="290.4">8</text>
<text x="120.1" y="292.9">9</text>
<text x="131.3" y="290.4">42</text>
<text x="131.3" y="292.9">43</text>
<text x="136.7" y="289.1">42</text>
<text x="136.7" y="291.6">43</text>
<text x="114.8" y="294.2">10</text>
<text x="114.8" y="296.7">11</text>
<text x="114.8" y="299.3">12</text>
<text x="120.1" y="295.5">10</text>
<text x="120.1" y="298">11</text>
<text x="131.3" y="295.5">44</text>
<text x="131.3" y="298">45</text>
<text x="136.7" y="294.2">44</text>
<text x="136.7" y="296.7">45</text>
<text x="136.7" y="299.3">46</text>
<text x="114.8" y="301.8">13</text>
<text x="114.8" y="304.3">14</text>
<text x="120.1" y="300.5">12</text>
<text x="120.1" y="303.1">13</text>
<text x="120.1" y="305.6">14</text>
<text x="131.3" y="300.5">46</text>
<text x="131.3" y="303.1">47</text>
<text x="131.3" y="305.6">48</text>
<text x="136.7" y="301.8">47</text>
<text x="136.7" y="304.3">48</text>
<text x="114.8" y="306.9">15</text>
<text x="114.8" y="309.4">16</text>
<text x="114.8" y="312">17</text>
<text x="120.1" y="308.2">15</text>
<text x="120.1" y="310.7">16</text>
<text x="131.3" y="308.2">49</text>
<text x="131.3" y="310.7">50</text>
<text x="136.7" y="306.9">49</text>
<text x="136.7" y="309.4">50</text>
<text x="136.7" y="312">51</text>
<text x="114.8" y="314.5">18</text>
<text x="114.8" y="317">19</text>
<text x="120.1" y="313.2">17</text>
<text x="120.1" y="315.8">18</text>
<text x="131.3" y="313.2">51</text>
<text x="131.3" y="315.8">52</text>
<text x="136.7" y="314.5">52</text>
<text x="136.7" y="317">53</text>
<text x="114.8" y="319.6">20</text>
<text x="114.8" y="322.1">21</text>
<text x="120.1" y="318.3">19</text>
<text x="120.1" y="320.9">20</text>
<text x="120.1" y="323.4">21</text>
<text x="131.3" y="318.3">53</text>
<text x="131.3" y="320.9">54</text>
<text x="131.3" y="323.4">55</text>
<text x="136.7" y="319.6">54</text>
<text x="136.7" y="322.1">55</text>
<text x="114.8" y="324.7">22</text>
<text x="114.8" y="327.2">23</text>
<text x="114.8" y="329.7">24</text>
<text x="120.1" y="325.9">22</text>
<text x="120.1" y="328.5">23</text>
<text x="131.3" y="325.9">56</text>
<text x="131.3" y="328.5">57</text>
<text x="136.7" y="324.7">56</text>
<text x="136.7" y="327.2">57</text>
<text x="136.7" y="329.7">58</text>
<text x="114.8" y="332.3">25</text>
<text x="114.8" y="334.8">26</text>
<text x="120.1" y="331">24</text>
<text x="120.1" y="333.6">25</text>
<text x="131.3" y="331">58</text>
<text x="131.3" y="333.6">59</text>
<text x="136.7" y="332.3">59</text>
<text x="136.7" y="334.8">60</text>
<text x="114.8" y="337.4">27</text>
<text x="114.8" y="339.9">28</text>
<text x="120.1" y="336.1">26</text>
<text x="120.1" y="338.6">27</text>
<text x="120.1" y="341.2">28</text>
<text x="131.3" y="336.1">60</text>
<text x="131.3" y="338.6">61</text>
<text x="131.3" y="341.2">62</text>
<text x="136.7" y="337.4">61</text>
<text x="136.7" y="339.9">62</text>
<text x="114.8" y="342.4">29</text>
<text x="114.8" y="345">30</text>
<text x="114.8" y="347.5">31</text>
<text x="120.1" y="343.7">29</text>
<text x="120.1" y="346.3">30</text>
<text x="131.3" y="343.7">63</text>
<text x="131.3" y="346.3">64</text>
<text x="136.7" y="342.4">63</text>
<text x="136.7" y="345">64</text>
<text x="136.7" y="347.5">65</text>
<text x="114.8" y="350.1">32</text>
<text x="114.8" y="352.6">33</text>
<text x="120.1" y="348.8">31</text>
<text x="120.1" y="351.3">32</text>
<text x="120.1" y="353.9">33</text>
<text x="131.3" y="348.8">65</text>
<text x="131.3" y="351.3">66</text>
<text x="131.3" y="353.9">67</text>
<text x="136.7" y="350.1">66</text>
<text x="136.7" y="352.6">67</text>
<text x="114.8" y="355.1">34</text>
<text x="120.1" y="356.4">34</text>
<text x="126.5" y="356.8" transform="rotate(-90 126.5 356.8)">GND1</text>
<text x="131.3" y="356.4">68</text>
<text x="136.7" y="355.1">68</text>
<text x="90.5" y="364.3">5</text>
<text x="92.8" y="365.5">4</text>
<text x="92.8" y="363">5</text>
<text x="90.5" y="371.9">2</text>
<text x="90.5" y="369.3">3</text>
<text x="90.5" y="366.8">4</text>
<text x="92.8" y="370.6">2</text>
<text x="92.8" y="368.1">3</text>
<text x="90.5" y="374.4">1</text>
<text x="92.8" y="373.2">1</text>
</g>
<text font-size="2.3" fill="#a00000" x="126.5" y="327.7" transform="rotate(-90 126.5 327.7)">EBBI 68 Plug - 716612568</text>
</svg>
